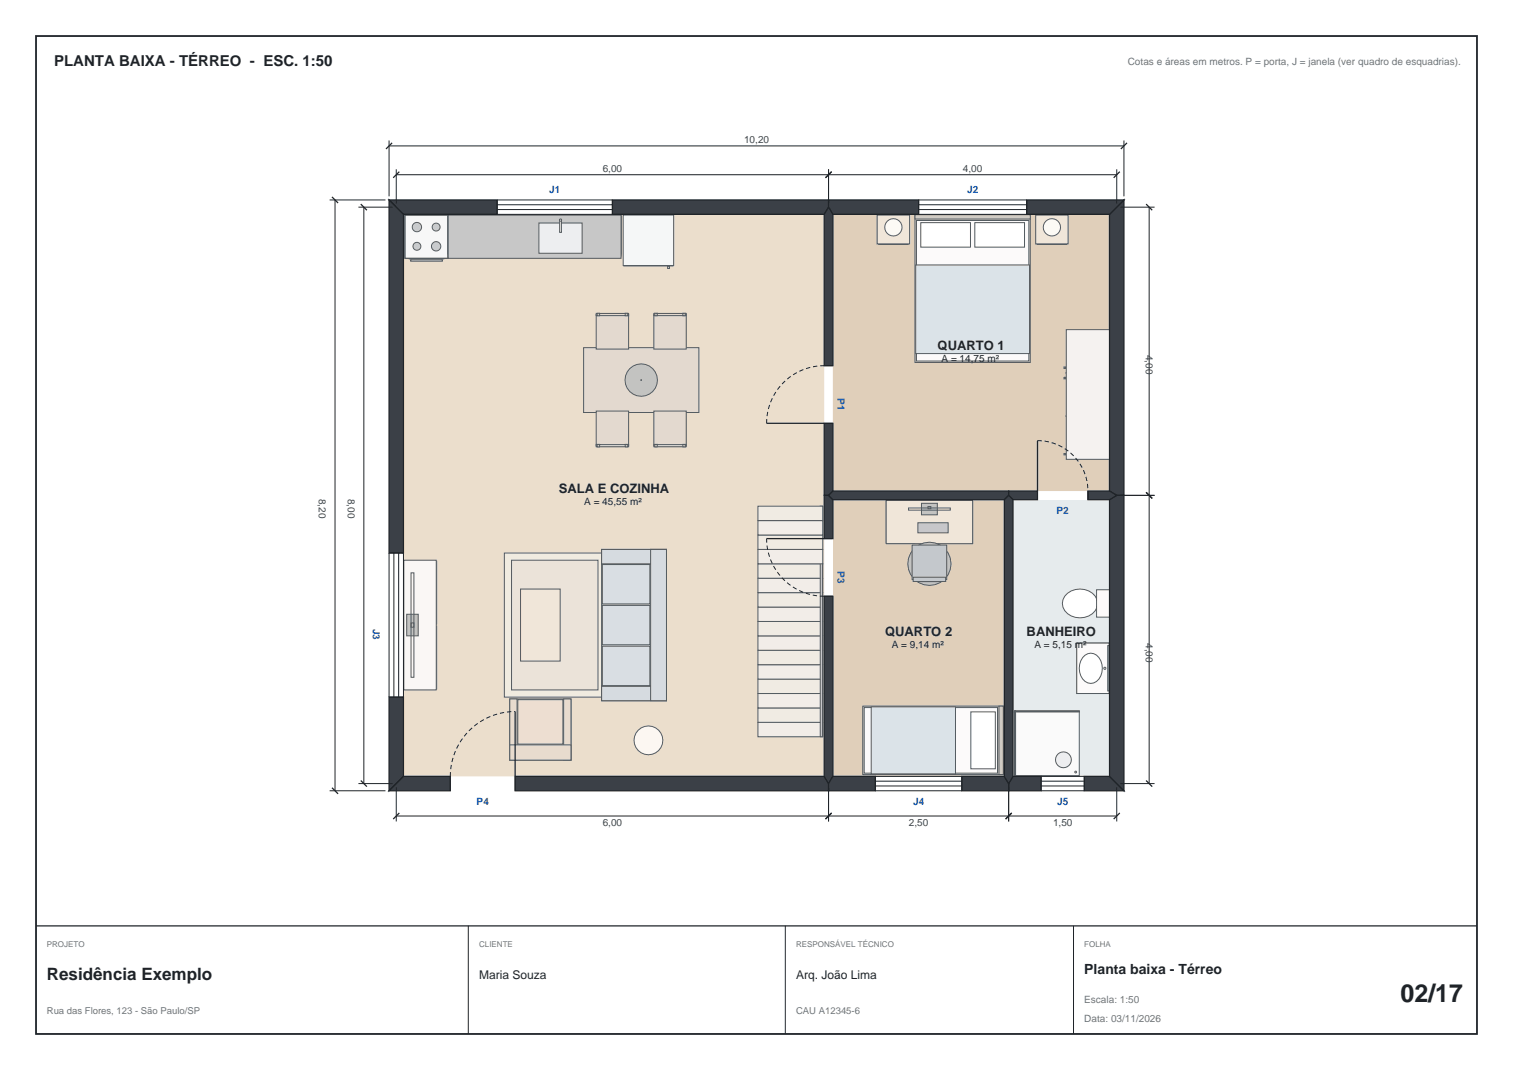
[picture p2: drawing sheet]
<svg xmlns="http://www.w3.org/2000/svg" width="420mm" height="297mm" viewBox="0 0 420 297" stroke-linecap="round" stroke-linejoin="round" font-family="sans-serif">
<path d="M10 10h400v277h-400z" fill="none" stroke="#1f2429" stroke-width=".5"/>
<path d="M231.2 59.5h76.8v76.8h-76.8z" fill="#e0cfba"/>
<path d="M112 59.5h116.8v156h-116.8z" fill="#ebdecc"/>
<path d="M281.2 138.7h26.8v76.8h-26.8z" fill="#e6ebed"/>
<path d="M231.2 138.7h47.6v76.8h-47.6z" fill="#e0cfba"/>
<path d="M140 153.5h28v40h-28z" fill="#f0ebe0" stroke="#545c61" stroke-width=".28"/>
<path d="M142 155.5h24v36h-24z" fill="#ebe3d9" stroke="#545c61" stroke-width=".28"/>
<path d="M145.5 164.5h9v18h-9z" fill="#f0e6d9" stroke="#545c61" stroke-width=".28"/>
<g fill="#d6cfc7" stroke="#545c61" stroke-width=".28">
<path d="M154.3 163.9h.8v.8h-.8z"/>
<path d="M154.3 182.3h.8v.8h-.8z"/>
<path d="M144.9 163.9h.8v.8h-.8z"/>
<path d="M144.9 182.3h.8v.8h-.8z"/>
</g>
<path d="M144.5 163.5h11v20h-11z" fill="#f0e6d9" stroke="#545c61" stroke-width=".28"/>
<g fill="#bfbfc2" stroke="#545c61" stroke-width=".28">
<path d="M112.7 190.1h.8v.8h-.8z"/>
<path d="M112.7 156.1h.8v.8h-.8z"/>
<path d="M119.7 190.1h.8v.8h-.8z"/>
<path d="M119.7 156.1h.8v.8h-.8z"/>
</g>
<g fill="#f5f2ed" stroke="#545c61" stroke-width=".28">
<path d="M121.1 173.8l.1 17.4z"/>
<path d="M121.1 155.8l.1 17.4z"/>
</g>
<path d="M112.1 155.5h9v36h-9z" fill="#faf7f5" stroke="#545c61" stroke-width=".28"/>
<g fill="#bfbfc2" stroke="#545c61" stroke-width=".28">
<path d="M112.9 170.5h3.2v6h-3.2z"/>
<path d="M114.1 172.9h.8v1.2h-.8z"/>
</g>
<path d="M114.1 159h.8v29h-.8z" fill="none" stroke="#545c61" stroke-width=".28"/>
<g fill="#d6cfc7" stroke="#545c61" stroke-width=".28">
<path d="M243.8 60h.6v.6h-.6z"/>
<path d="M251.6 60h.6v.6h-.6z"/>
<path d="M243.8 66.8h.6v.6h-.6z"/>
<path d="M251.6 66.8h.6v.6h-.6z"/>
<path d="M243.9 67.7l8.2 .1z"/>
</g>
<path d="M243.5 59.7h9v8h-9z" fill="#f0e6d9" stroke="#545c61" stroke-width=".28"/>
<g fill="#f2f0eb" stroke="#545c61" stroke-width=".28">
<circle cx="248" cy="63.1" r="1.2"/>
<circle cx="248" cy="63.1" r=".2"/>
</g>
<circle cx="248" cy="63.1" r="2.4" fill="#fcfaf5" stroke="#545c61" stroke-width=".28"/>
<g fill="#d6cfc7" stroke="#545c61" stroke-width=".28">
<path d="M287.8 60h.6v.6h-.6z"/>
<path d="M295.6 60h.6v.6h-.6z"/>
<path d="M287.8 66.8h.6v.6h-.6z"/>
<path d="M295.6 66.8h.6v.6h-.6z"/>
<path d="M287.9 67.7l8.2 .1z"/>
</g>
<path d="M287.5 59.7h9v8h-9z" fill="#f0e6d9" stroke="#545c61" stroke-width=".28"/>
<g fill="#f2f0eb" stroke="#545c61" stroke-width=".28">
<circle cx="292" cy="63.1" r="1.2"/>
<circle cx="292" cy="63.1" r=".2"/>
</g>
<circle cx="292" cy="63.1" r="2.4" fill="#fcfaf5" stroke="#545c61" stroke-width=".28"/>
<g fill="#faf7f5" stroke="#545c61" stroke-width=".28">
<path d="M246 139.1h8v11.6h-8z"/>
<path d="M269.3 139.1h.6v11.6h-.6z"/>
</g>
<path d="M246 138.9h24v12h-24z" fill="#f0e6d9" stroke="#545c61" stroke-width=".28"/>
<path d="M255.8 139.7h4.4v3.2h-4.4z" fill="#bfbfc2" stroke="#545c61" stroke-width=".28"/>
<path d="M254.8 145.1h8.4v2.8h-8.4z" fill="#c7c9c9" stroke="#545c61" stroke-width=".28"/>
<path d="M257.6 140.6h.8v.6h-.8z" fill="#bfbfc2" stroke="#545c61" stroke-width=".28"/>
<path d="M252.2 141h11.6v.6h-11.6z" fill="none" stroke="#545c61" stroke-width=".28"/>
<g fill="#d6cfc7" stroke="#545c61" stroke-width=".28">
<path d="M162.6 97.1h1.2v1.2h-1.2z"/>
<path d="M192.2 97.1h1.2v1.2h-1.2z"/>
<path d="M162.6 112.7h1.2v1.2h-1.2z"/>
<path d="M192.2 112.7h1.2v1.2h-1.2z"/>
</g>
<path d="M162 96.5h32v18h-32z" fill="#e3d9cf" stroke="#545c61" stroke-width=".28"/>
<path d="M296.5 165a5.2 5.2 0 0 1 7.8 1.6 3.6 3.6 0 0 1-3.3 4.4 4.9 4.9 0 0 1-5.7-2.6 3.1 3.1 0 0 1 1.2-3.4z" fill="#fcfafa" stroke="#545c61" stroke-width=".28"/>
<path d="M296.3 164.7a5.4 5.4 0 0 1 8.2 1.8 4 4 0 0 1-3.4 4.9 4.8 4.8 0 0 1-6.2-3.9l.2-1 .5-1z" fill="#fff" stroke="#545c61" stroke-width=".28"/>
<path d="M304.4 163.7h3.6v7.6h-3.6z" fill="#fcfafa" stroke="#545c61" stroke-width=".28"/>
<g fill="#d6cfc7" stroke="#545c61" stroke-width=".28">
<path d="M183.3 153.2h1v1h-1z"/>
<path d="M183.3 192.8h1v1h-1z"/>
<path d="M167.7 153.2h1v1h-1z"/>
<path d="M167.7 192.8h1v1h-1z"/>
</g>
<path d="M167 152.5h18v42h-18z" fill="#d6dbe0" stroke="#545c61" stroke-width=".28"/>
<g fill="#d9dee3" stroke="#545c61" stroke-width=".28">
<path d="M167.2 156.7h13.2v10.9h-13.2z"/>
<path d="M167.2 168h13.2v11h-13.2z"/>
<path d="M167.2 179.4h13.2v10.9h-13.2z"/>
</g>
<g fill="#d6dbe0" stroke="#545c61" stroke-width=".28">
<path d="M167 152.5h18v4h-18z"/>
<path d="M167 190.5h18v4h-18z"/>
<path d="M180.6 152.5h4.4v42h-4.4z"/>
</g>
<g fill="#d6cfc7" stroke="#545c61" stroke-width=".28">
<path d="M156.8 209.3h1v1h-1z"/>
<path d="M142.2 209.3h1v1h-1z"/>
<path d="M156.8 194.7h1v1h-1z"/>
<path d="M142.2 194.7h1v1h-1z"/>
</g>
<path d="M141.5 194h17v17h-17z" fill="#e8dbcf" stroke="#545c61" stroke-width=".28"/>
<path d="M143.7 194.2h12.6v12.4h-12.6z" fill="#edded1" stroke="#545c61" stroke-width=".28"/>
<g fill="#e8dbcf" stroke="#545c61" stroke-width=".28">
<path d="M156.5 194h2v17h-2z"/>
<path d="M141.5 194h2v17h-2z"/>
<path d="M141.5 206.8h17v4.2h-17z"/>
</g>
<path d="M298.9 178.5h9v14h-9z" fill="#f0e8e0" stroke="#545c61" stroke-width=".28"/>
<path d="M298.9 178.5h9v14h-9z" fill="#fcfafa" stroke="#545c61" stroke-width=".28"/>
<path d="M301.2 181.9a2.83 2.83 0 0 1 4.4 1.5 4.7 4.7 0 0 1-2 6.2 3.2 3.2 0 0 1-3.9-3 4.9 4.9 0 0 1 1.5-4.7z" fill="#fff" stroke="#545c61" stroke-width=".28"/>
<circle cx="306.7" cy="185.5" r=".3" fill="#ebedf0" stroke="#545c61" stroke-width=".28"/>
<path d="M113.6 71.7h9.6v.2h-9.6zM307.5 179.2h.4v12.6h-.4z" fill="none" stroke="#545c61" stroke-width=".28"/>
<path d="M114 72.1h8.8v.4h-8.8z" fill="#ebedf0" stroke="#545c61" stroke-width=".28"/>
<path d="M112.4 59.7h12v12h-12z" fill="#f7f7f7" stroke="#545c61" stroke-width=".28"/>
<path d="M112.4 59.7h12v12h-12z" fill="none" stroke="#545c61" stroke-width=".28"/>
<g fill="#ccc" stroke="#545c61" stroke-width=".28">
<circle cx="115.7" cy="63" r="1.3"/>
<circle cx="121.1" cy="63" r="1.1"/>
<circle cx="115.7" cy="68.4" r="1.1"/>
<circle cx="121.1" cy="68.4" r="1.3"/>
</g>
<path d="M124.4 59.7h48v10.8h-48z" fill="#cccccf" stroke="#545c61" stroke-width=".28"/>
<g fill="#ebe8e6" stroke="#545c61" stroke-width=".28">
<path d="M136.3 70.9l.2 .2z"/>
<path d="M148.3 70.9l.2 .2z"/>
<path d="M160.3 70.9l.2 .2z"/>
</g>
<path d="M124.4 59.9h48v11.2h-48z" fill="#fafaf5" stroke="#545c61" stroke-width=".28"/>
<path d="M124.4 59.7h48v12h-48z" fill="#c7c7c7" stroke="#545c61" stroke-width=".28"/>
<g fill="#ebedf0" stroke="#545c61" stroke-width=".28">
<path d="M149.6 61.9h12v8.4h-12z"/>
<path d="M155.4 60.9h.5v3.6h-.5z"/>
<circle cx="155.6" cy="61.1" r=".3"/>
</g>
<g fill="#d6cfc7" stroke="#545c61" stroke-width=".28">
<path d="M165.8 87.1h.7v.7h-.7z"/>
<path d="M173.6 87.1h.7v.7h-.7z"/>
<path d="M165.8 96h.7v.7h-.7z"/>
<path d="M173.6 96h.7v.7h-.7z"/>
</g>
<g fill="#e3d9cf" stroke="#545c61" stroke-width=".28">
<path d="M165.5 87.3h9v9.6h-9z"/>
<path d="M165.5 87h9v.6h-9z"/>
</g>
<g fill="#d6cfc7" stroke="#545c61" stroke-width=".28">
<path d="M165.8 87h.7v.7h-.7z"/>
<path d="M173.6 87h.7v.7h-.7z"/>
<path d="M173.6 123.2h.7v.7h-.7z"/>
<path d="M165.8 123.2h.7v.7h-.7z"/>
<path d="M173.6 114.3h.7v.7h-.7z"/>
<path d="M165.8 114.3h.7v.7h-.7z"/>
</g>
<g fill="#e3d9cf" stroke="#545c61" stroke-width=".28">
<path d="M165.5 114.1h9v9.6h-9z"/>
<path d="M165.5 123.4h9v.6h-9z"/>
</g>
<g fill="#d6cfc7" stroke="#545c61" stroke-width=".28">
<path d="M173.6 123.4h.7v.7h-.7z"/>
<path d="M165.8 123.4h.7v.7h-.7z"/>
<path d="M181.7 87.1h.7v.7h-.7z"/>
<path d="M189.5 87.1h.7v.7h-.7z"/>
<path d="M181.7 96h.7v.7h-.7z"/>
<path d="M189.5 96h.7v.7h-.7z"/>
</g>
<g fill="#e3d9cf" stroke="#545c61" stroke-width=".28">
<path d="M181.5 87.3h9v9.6h-9z"/>
<path d="M181.5 87h9v.6h-9z"/>
</g>
<g fill="#d6cfc7" stroke="#545c61" stroke-width=".28">
<path d="M181.7 87h.7v.7h-.7z"/>
<path d="M189.5 87h.7v.7h-.7z"/>
<path d="M189.5 123.2h.7v.7h-.7z"/>
<path d="M181.7 123.2h.7v.7h-.7z"/>
<path d="M189.5 114.3h.7v.7h-.7z"/>
<path d="M181.7 114.3h.7v.7h-.7z"/>
</g>
<g fill="#e3d9cf" stroke="#545c61" stroke-width=".28">
<path d="M181.5 114.1h9v9.6h-9z"/>
<path d="M181.5 123.4h9v.6h-9z"/>
</g>
<g fill="#d6cfc7" stroke="#545c61" stroke-width=".28">
<path d="M189.5 123.4h.7v.7h-.7z"/>
<path d="M181.7 123.4h.7v.7h-.7z"/>
<path d="M276.9 196.4h1.2v1.2h-1.2z"/>
<path d="M276.9 213.4h1.2v1.2h-1.2z"/>
<path d="M239.9 196.4h1.2v1.2h-1.2z"/>
<path d="M239.9 213.4h1.2v1.2h-1.2z"/>
</g>
<path d="M239.5 196h39v19h-39z" fill="#e3d9cf" stroke="#545c61" stroke-width=".28"/>
<path d="M239.9 196.4h37v18.2h-37z" fill="#fcfafa" stroke="#545c61" stroke-width=".28"/>
<path d="M241.8 196.2h23.4v18.6h-23.4z" fill="#dbe3e8" stroke="#545c61" stroke-width=".28"/>
<path d="M269.5 197.6h6.8v15.8h-6.8z" fill="#fff" stroke="#545c61" stroke-width=".28"/>
<g fill="#d6cfc7" stroke="#545c61" stroke-width=".28">
<path d="M277.3 196h1.2v19h-1.2z"/>
<path d="M254.4 60h1.2v1.2h-1.2z"/>
<path d="M284.4 60h1.2v1.2h-1.2z"/>
<path d="M254.4 99h1.2v1.2h-1.2z"/>
<path d="M284.4 99h1.2v1.2h-1.2z"/>
</g>
<path d="M254 59.6h32v41h-32z" fill="#e3d9cf" stroke="#545c61" stroke-width=".28"/>
<path d="M254.4 61.2h31.2v39h-31.2z" fill="#fcfafa" stroke="#545c61" stroke-width=".28"/>
<path d="M254.2 73.5h31.6v24.6h-31.6z" fill="#dbe3e8" stroke="#545c61" stroke-width=".28"/>
<g fill="#fff" stroke="#545c61" stroke-width=".28">
<path d="M255.6 61.8h13.8v6.8h-13.8z"/>
<path d="M270.6 61.8h13.8v6.8h-13.8z"/>
</g>
<path d="M254 59.6h32v1.2h-32z" fill="#d6cfc7" stroke="#545c61" stroke-width=".28"/>
<circle cx="258" cy="156.5" r="6" fill="#bfbfc2" stroke="#545c61" stroke-width=".28"/>
<circle cx="258" cy="156.5" r=".5" fill="#b8bacf" stroke="#545c61" stroke-width=".28"/>
<g fill="#c4c7cc" stroke="#545c61" stroke-width=".28">
<path d="M253.2 151.3h9.6v9.6h-9.6z"/>
<path d="M253.5 160.2h9v1.2h-9z"/>
</g>
<g fill="#bfbfc2" stroke="#545c61" stroke-width=".28">
<circle cx="180" cy="205.5" r="3"/>
<circle cx="180" cy="205.5" r=".3"/>
</g>
<circle cx="180" cy="205.5" r="4" fill="#fcf7f2" stroke="#545c61" stroke-width=".28"/>
<path d="M185.3 73.9h.6v.6h-.6z" fill="#ebedf0" stroke="#545c61" stroke-width=".28"/>
<path d="M173.2 73.7l13.6 .1z" fill="#dee0e3" stroke="#545c61" stroke-width=".28"/>
<path d="M185.3 73.9h.6v.6h-.6z" fill="#ebedf0" stroke="#545c61" stroke-width=".28"/>
<path d="M173 59.7h14v14h-14z" fill="#f5f7f7" stroke="#545c61" stroke-width=".28"/>
<path d="M281.6 197.3h18v18h-18z" fill="#fafafa" stroke="#545c61" stroke-width=".28"/>
<circle cx="295.2" cy="210.9" r="2.2" fill="#ebedf0" stroke="#545c61" stroke-width=".28"/>
<path d="M281.6 197.4h18v.2h-18zM281.7 197.3h.2v18h-.2z" fill="none" stroke="#545c61" stroke-width=".28"/>
<circle cx="298.6" cy="214.3" r=".25" fill="#ebedf0" stroke="#545c61" stroke-width=".28"/>
<path d="M296.6 91.7h11.2v35.6h-11.2z" fill="#ebe8e3" stroke="#545c61" stroke-width=".28"/>
<g fill="#ebedf0" stroke="#545c61" stroke-width=".28">
<path d="M295.3 101.9h.6v.4h-.6z"/>
<path d="M295.3 104.7h.6v.4h-.6z"/>
<path d="M295.3 125.9h.6v.4h-.6z"/>
</g>
<g fill="#e3e0db" stroke="#545c61" stroke-width=".28">
<path d="M295.9 103.4l.1 .2z"/>
<path d="M295.9 115.4l.1 .2z"/>
</g>
<path d="M296 91.5h12v36h-12z" fill="#f5f2f0" stroke="#545c61" stroke-width=".28"/>
<circle cx="178" cy="105.5" r="1.2" fill="none" stroke="#545c61" stroke-width=".28"/>
<circle cx="178" cy="105.5" r="4.5" fill="#c2c4c4" stroke="#545c61" stroke-width=".28"/>
<circle cx="178" cy="105.5" r=".12" fill="#bfbfc2" stroke="#545c61" stroke-width=".28"/>
<path d="M210.4 200.5h18v4h-18z" fill="#f2ede8" stroke="#545c61" stroke-width=".28"/>
<path d="M210.4 196.5h18v4h-18z" fill="#f0ebe3" stroke="#545c61" stroke-width=".28"/>
<path d="M210.4 192.5h18v4h-18z" fill="#f2ede8" stroke="#545c61" stroke-width=".28"/>
<path d="M210.4 188.5h18v4h-18z" fill="#f0ebe3" stroke="#545c61" stroke-width=".28"/>
<path d="M210.4 184.5h18v4h-18z" fill="#f2ede8" stroke="#545c61" stroke-width=".28"/>
<path d="M210.4 180.5h18v4h-18z" fill="#f0ebe3" stroke="#545c61" stroke-width=".28"/>
<path d="M210.4 176.5h18v4h-18z" fill="#f2ede8" stroke="#545c61" stroke-width=".28"/>
<path d="M210.4 172.5h18v4h-18z" fill="#f0ebe3" stroke="#545c61" stroke-width=".28"/>
<path d="M210.4 168.5h18v4h-18z" fill="#f2ede8" stroke="#545c61" stroke-width=".28"/>
<path d="M210.4 164.5h18v4h-18z" fill="#f0ebe3" stroke="#545c61" stroke-width=".28"/>
<path d="M210.4 160.5h18v4h-18z" fill="#f2ede8" stroke="#545c61" stroke-width=".28"/>
<path d="M210.4 156.5h18v4h-18z" fill="#f0ebe3" stroke="#545c61" stroke-width=".28"/>
<path d="M227.7 140.5h.6v64h-.6z" fill="#d1d1d4" stroke="#545c61" stroke-width=".28"/>
<path d="M210.4 152.5h18v4h-18z" fill="#f2ede8" stroke="#545c61" stroke-width=".28"/>
<path d="M210.4 148.5h18v4h-18z" fill="#f0ebe3" stroke="#545c61" stroke-width=".28"/>
<path d="M210.4 144.5h18v4h-18z" fill="#f2ede8" stroke="#545c61" stroke-width=".28"/>
<path d="M210.4 140.5h18v4h-18z" fill="#f0ebe3" stroke="#545c61" stroke-width=".28"/>
<g fill="#3b4047" stroke="#1f2429" stroke-width=".35">
<path d="M108 55.5h30v4h-26z"/>
<path d="M170 55.5h60v2l-1.2 2h-58.8z"/>
<path d="M310 57.5l2-2v82h-2l-2-1.2v-76.8z"/>
<path d="M301 215.5h7l4 4h-11z"/>
<path d="M281.2 215.5h7.8v4h-9v-2z"/>
<path d="M108 193.5h4v22l-4 4z"/>
<path d="M108 55.5l4 4v94h-4z"/>
<path d="M230 55.5h25v4h-23.8l-1.2-2z"/>
<path d="M285 55.5h27l-4 4h-23z"/>
<path d="M143 215.5h85.8l1.2 2v2h-87z"/>
<path d="M112 215.5h13v4h-17z"/>
<path d="M230 57.5l1.2 2v42h-2.4v-42z"/>
<path d="M228.8 117.5h2.4v18.8l-1.2 1.2h-1.2z"/>
<path d="M228.8 137.5h1.2l1.2 1.2v10.8h-2.4z"/>
<path d="M228.8 165.5h2.4v50l-1.2 2-1.2-2z"/>
<path d="M308 138.7l2-1.2h2v82l-4-4z"/>
<path d="M231.2 136.3h48.8v1.2l-1.2 1.2h-47.6l-1.2-1.2z"/>
<path d="M280 136.3h8v2.4h-6.8l-1.2-1.2z"/>
<path d="M302 136.3h6l2 1.2-2 1.2h-6z"/>
<path d="M267 215.5h11.8l1.2 2v2h-13z"/>
<path d="M231.2 215.5h11.8v4h-13v-2z"/>
<path d="M278.8 138.7l1.2-1.2 1.2 1.2v76.8l-1.2 2-1.2-2z"/>
</g>
<g fill="none" stroke="#1f2429" stroke-width=".28">
<path d="M108 39v15.5M312 39v15.5M91.5 55.5h15.5M93 55.5v164M99.5 57.5h9.5M101 57.5v160M108 40.5h204M110 48.5h200M110 47v9.5M138 55.5h32v4h-32zM138 56.8h32M138 58.2h32"/>
<path d="M230 47v9.5M255 55.5h30v4h-30zM255 56.8h30M255 58.2h30M310 47v9.5M311 57.5h9.5M319 57.5v160M228.8 101.5h2.4M228.8 117.5h2.4M288 136.3v2.4M302 136.3v2.4M311 137.5h9.5"/>
<path d="M108 153.5h4v40h-4zM109.3 153.5v40M110.7 153.5v40M228.8 149.5h2.4M228.8 165.5h2.4M91.5 219.5h15.5M99.5 217.5h9.5M110 218.5v9.5M125 215.5v4M143 215.5v4M230 218.5v9.5M243 215.5h24v4h-24z"/>
<path d="M243 218.2h24M243 216.8h24M280 218.5v9.5M289 215.5h12v4h-12zM289 218.2h12M289 216.8h12M310 218.5v9.5M311 217.5h9.5M110 226.5h200M130 257v30M218 257v30M298 257v30"/>
</g>
<g fill="none" stroke="#1f2429" stroke-width=".35">
<path d="M108.8 39.7l-1.6 1.6M312.8 39.7l-1.6 1.6M92.2 54.7l1.6 1.6M100.2 56.7l1.6 1.6M110.8 47.7l-1.6 1.6M230.8 47.7l-1.6 1.6M310.8 47.7l-1.6 1.6M318.2 56.7l1.6 1.6M212.8 117.5h16M288 122.3v14M318.2 136.7l1.6 1.6M212.8 149.5h16"/>
<path d="M143 197.5v18M92.2 218.7l1.6 1.6M100.2 216.7l1.6 1.6M318.2 216.7l1.6 1.6M110.8 225.7l-1.6 1.6M230.8 225.7l-1.6 1.6M280.8 225.7l-1.6 1.6M310.8 225.7l-1.6 1.6M10 257h400"/>
</g>
<path d="M212.8 117.5a16 16 0 0 1 16-16M288 122.3a14 14 0 0 1 14 14M228.8 165.5a16 16 0 0 1-16-16M125 215.5a18 18 0 0 1 18-18" fill="none" stroke="#1f2429" stroke-width=".28" stroke-dasharray="1.2 .8" stroke-linecap="butt"/>
<text font-size="6.9" fill="#1f2328" x="388.8" y="278">02/17</text>
<text font-size="4.7" fill="#1f2328" x="13" y="272.2">Residência Exemplo</text>
<text font-size="4.2" fill="#1f2328" x="15" y="18.5">PLANTA BAIXA - TÉRREO - ESC. 1:50</text>
<text font-size="3.9" fill="#1f2328" x="301" y="270.4">Planta baixa - Térreo</text>
<g font-size="3.6" fill="#1f2328">
<text x="260.3" y="97.2">QUARTO 1</text>
<text x="155.1" y="136.8">SALA E COZINHA</text>
<text x="245.7" y="176.4">QUARTO 2</text>
<text x="285" y="176.4">BANHEIRO</text>
</g>
<g font-size="3.3" fill="#1f2328">
<text x="133" y="271.7">Maria Souza</text>
<text x="221" y="271.7">Arq. João Lima</text>
</g>
<g font-size="2.8" fill="#6b7480">
<text x="313.1" y="18">Cotas e áreas em metros. P = porta, J = janela (ver quadro de esquadrias).</text>
<text x="301" y="278.4">Escala: 1:50</text>
<text x="301" y="283.8">Data: 03/11/2026</text>
</g>
<g font-size="2.8" fill="#3d4650">
<text x="206.6" y="39.7">10,20</text>
<text x="167.3" y="47.7">6,00</text>
<text x="267.3" y="47.7">4,00</text>
<text x="318.1" y="98.5" transform="rotate(90 318.1 98.5)">4,00</text>
<text x="88.5" y="138.5" transform="rotate(90 88.5 138.5)">8,20</text>
<text x="96.5" y="138.5" transform="rotate(90 96.5 138.5)">8,00</text>
<text x="318.1" y="178.5" transform="rotate(90 318.1 178.5)">4,00</text>
<text x="167.3" y="229.3">6,00</text>
<text x="252.3" y="229.3">2,50</text>
<text x="292.3" y="229.3">1,50</text>
</g>
<g font-size="2.8" fill="#1c5fb8">
<text x="152.5" y="53.5">J1</text>
<text x="268.5" y="53.5">J2</text>
<text x="103.5" y="174.5" transform="rotate(90 103.5 174.5)">J3</text>
<text x="253.5" y="223.5">J4</text>
<text x="293.5" y="223.5">J5</text>
</g>
<g font-size="2.8" fill="#1f2328">
<text x="261.4" y="100.6">A = 14,75 m²</text>
<text x="162.2" y="140.2">A = 45,55 m²</text>
<text x="247.5" y="179.8">A = 9,14 m²</text>
<text x="287.1" y="179.8">A = 5,15 m²</text>
</g>
<g font-size="2.8" fill="#0b7285">
<text x="232.5" y="110.5" transform="rotate(90 232.5 110.5)">P1</text>
<text x="293.3" y="142.7">P2</text>
<text x="232.5" y="158.5" transform="rotate(90 232.5 158.5)">P3</text>
<text x="132.3" y="223.5">P4</text>
</g>
<g font-size="2.6" fill="#6b7480">
<text x="13" y="281.3">Rua das Flores, 123 - São Paulo/SP</text>
<text x="221" y="281.3">CAU A12345-6</text>
</g>
<g font-size="2.2" fill="#6b7480">
<text x="13" y="262.8">PROJETO</text>
<text x="133" y="262.8">CLIENTE</text>
<text x="221" y="262.8">RESPONSÁVEL TÉCNICO</text>
<text x="301" y="262.8">FOLHA</text>
</g>
</svg>
